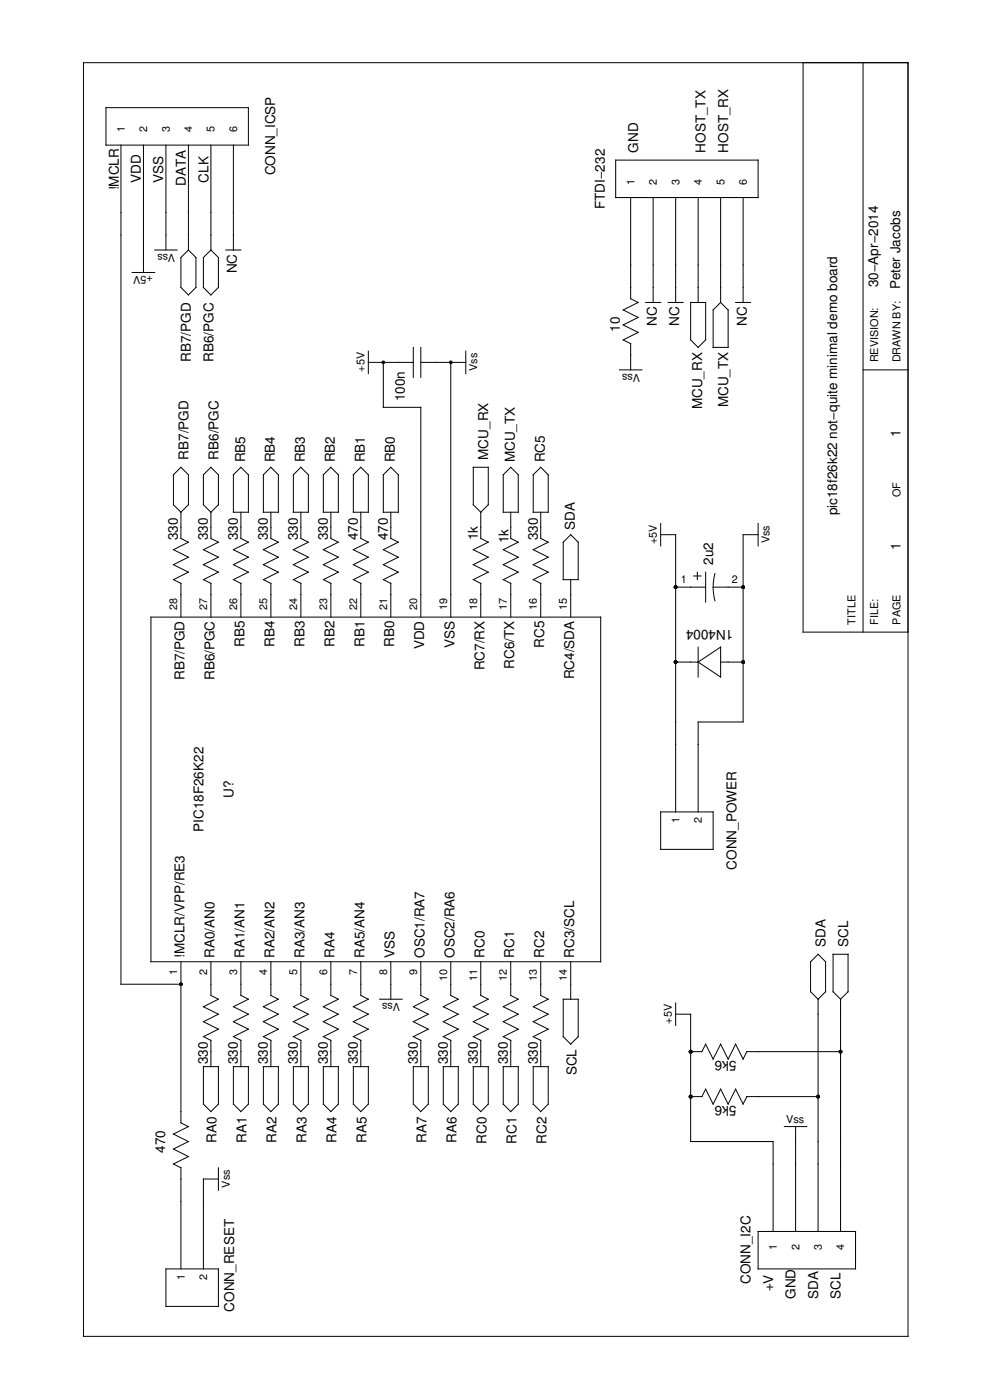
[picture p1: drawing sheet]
<svg xmlns="http://www.w3.org/2000/svg" width="210mm" height="297mm" viewBox="0 0 210 297" stroke-linecap="round" stroke-linejoin="round" font-family="sans-serif">
<g fill="none" stroke="#000" stroke-width=".21">
<path d="M17.7 13.3h174.6v269.9h-174.6zM170.1 13.3v120.7h22.2M182.8 13.3v120.7M22.4 22.8h30.2v8h-30.2zM25.6 30.8v177.8h12.7M30.4 30.8v26.9M35.1 30.8v22.2M39.9 30.8v22.2M44.7 30.8v22.2M49.4 30.8v22.2M130.4 33.9h30.2v8h-30.2zM28 57.7h4.8"/>
<path d="M32.8 53h4.7M39.9 53l1.6 1.6v6.3l-1.6 1.6-1.6-1.6v-6.3zM44.7 53l1.6 1.6v6.3l-1.6 1.6-1.6-1.6v-6.3zM47.8 53h3.2M133.6 41.9v21.4M138.3 41.9v22.2M143.1 41.9v22.2M147.9 41.9v22.2M152.6 41.9v22.2M157.4 41.9v22.2M78 76.8h9.5M78 74.4v4.8"/>
<path d="M81.2 76.8v9.5h7.9v44.5M87.5 73.6v6.4M89.1 76.8h9.6M89.1 73.6v6.4M95.5 76.8v54M98.7 74.4v4.8M131.2 78.4h4.8M133.6 63.3l1.6 .8M135.2 64.1l-3.2 1.6 3.2 1.6-3.2 1.6 3.2 1.5-3.2 1.6 1.6 .8v5.6M136.8 64.1h3.1M141.5 64.1h3.2M146.3 64.1h3.2v7.9l-1.6 1.6-1.6-1.6z"/>
<path d="M151 65.7l1.6-1.6 1.6 1.6v7.9h-3.2zM155.8 64.1h3.2M182.8 78.4h9.5M38.3 99l1.6 1.6v6.4l-1.6 1.6-1.6-1.6v-6.4zM44.7 99l1.6 1.6v6.4l-1.6 1.6-1.6-1.6v-6.4zM51 99l1.6 1.6v8h-3.2v-8zM57.4 99l1.6 1.6v8h-3.2v-8zM63.7 99l1.6 1.6v8h-3.2v-8zM70.1 99l1.6 1.6v8h-3.2v-8zM76.4 99l1.6 1.6v8h-3.2v-8zM82.8 99l1.6 1.6v8h-3.2v-8zM100.2 99h3.2v8l-1.6 1.6-1.6-1.6z"/>
<path d="M108.2 99l1.6 1.6v8h-3.2v-8zM114.5 99l1.6 1.6v8h-3.2v-8zM38.3 108.6v5.5l1.6 .8-3.2 1.6 3.2 1.6-3.2 1.6 3.2 1.6-3.2 1.5 1.6 .8M44.7 108.6v5.5l1.6 .8-3.2 1.6 3.2 1.6-3.2 1.6 3.2 1.6-3.2 1.5 1.6 .8M51 108.6v5.5l1.6 .8-3.2 1.6 3.2 1.6-3.2 1.6 3.2 1.6-3.2 1.5 1.6 .8M57.4 108.6v5.5l1.6 .8-3.2 1.6 3.2 1.6-3.2 1.6 3.2 1.6-3.2 1.5 1.6 .8M63.7 108.6v5.5l1.6 .8-3.2 1.6 3.2 1.6-3.2 1.6 3.2 1.6-3.2 1.5 1.6 .8M70.1 108.6v5.5l1.6 .8-3.2 1.6 3.2 1.6-3.2 1.6 3.2 1.6-3.2 1.5 1.6 .8M76.4 108.6v5.5l1.6 .8-3.2 1.6 3.2 1.6-3.2 1.6 3.2 1.6-3.2 1.5 1.6 .8M82.8 108.6v5.5l1.6 .8-3.2 1.6 3.2 1.6-3.2 1.6 3.2 1.6-3.2 1.5 1.6 .8M101.8 108.6v5.5l1.6 .8-3.2 1.6 3.2 1.6-3.2 1.6 3.2 1.6-3.2 1.5 1.6 .8M108.2 108.6v5.5l1.6 .8-3.2 1.6 3.2 1.6-3.2 1.6 3.2 1.6-3.2 1.5 1.6 .8"/>
<path d="M114.5 108.6v5.5l1.6 .8-3.2 1.6 3.2 1.6-3.2 1.6 3.2 1.6-3.2 1.5 1.6 .8M119.3 114.9l1.6-1.6 1.6 1.6v7.9h-3.2zM139.9 113.3h3.2v58.8M139.9 110.9v4.8M160.6 113.3h-3.2v39.7h-9.5v19.1M160.6 110.9v4.8M32 130.8h95.2v73h-95.2zM38.3 123.6v7.2M44.7 123.6v7.2M51 123.6v7.2M57.4 123.6v7.2M63.7 123.6v7.2"/>
<path d="M70.1 123.6v7.2M76.4 123.6v7.2M82.8 123.6v7.2M101.8 123.6v7.2M108.2 123.6v7.2M114.5 123.6v7.2M120.9 122.8v8M143.1 124.4h6.4M146.9 122.1h1.6M147.7 121.3v1.5M147.9 137.1v6.4M149.5 121.3v6.3"/>
<path d="M151 124.4h6.4M151.4 121.6a11.1 11.1 0 0 0 0 5.7M143.1 140.3h4.8M147.9 140.3l4.7-3.2v6.4zM152.6 140.3h4.8M139.9 172.1h11.1v7.9h-11.1zM38.3 203.8v34.1l1.6 .8-3.2 1.6 3.2 1.6-3.2 1.6 3.2 1.6-3.2 1.6 1.6 .8v21.4M44.7 203.8v7.2l1.6 .8-3.2 1.5 3.2 1.6-3.2 1.6 3.2 1.6-3.2 1.6 1.6 .8M51 203.8v7.2l1.6 .8-3.2 1.5 3.2 1.6-3.2 1.6 3.2 1.6-3.2 1.6 1.6 .8M57.4 203.8v7.2l1.6 .8-3.2 1.5 3.2 1.6-3.2 1.6 3.2 1.6-3.2 1.6 1.6 .8M63.7 203.8v7.2l1.6 .8-3.2 1.5 3.2 1.6-3.2 1.6 3.2 1.6-3.2 1.6 1.6 .8M70.1 203.8v7.2l1.6 .8-3.2 1.5 3.2 1.6-3.2 1.6 3.2 1.6-3.2 1.6 1.6 .8"/>
<path d="M76.4 203.8v7.2l1.6 .8-3.2 1.5 3.2 1.6-3.2 1.6 3.2 1.6-3.2 1.6 1.6 .8M80.4 211.8h4.8M82.8 203.8v8M89.1 203.8v7.2l1.6 .8-3.2 1.5 3.2 1.6-3.2 1.6 3.2 1.6-3.2 1.6 1.6 .8M95.5 203.8v7.2l1.6 .8-3.2 1.5 3.2 1.6-3.2 1.6 3.2 1.6-3.2 1.6 1.6 .8M101.8 203.8v7.2l1.6 .8-3.2 1.5 3.2 1.6-3.2 1.6 3.2 1.6-3.2 1.6 1.6 .8M108.2 203.8v7.2l1.6 .8-3.2 1.5 3.2 1.6-3.2 1.6 3.2 1.6-3.2 1.6 1.6 .8M114.5 203.8v7.2l1.6 .8-3.2 1.5 3.2 1.6-3.2 1.6 3.2 1.6-3.2 1.6 1.6 .8M119.3 211.8h3.2v7.9l-1.6 1.6-1.6-1.6zM120.9 203.8v8M143.1 214.9h3.2v27h17.5v19.1M143.1 212.5v4.8"/>
<path d="M171.7 203.8l1.6-1.6 1.6 1.6v6.4l-1.6 1.6-1.6-1.6zM173.3 211.8v49.2M176.5 202.2h3.1v8l-1.6 1.6-1.5-1.6zM178 211.8v49.2M43.1 226h3.2v8l-1.6 1.6-1.6-1.6zM44.7 220.5v5.5M49.4 226h3.2v8l-1.6 1.6-1.6-1.6zM51 220.5v5.5M55.8 226h3.2v8l-1.6 1.6-1.6-1.6zM57.4 220.5v5.5M62.1 226h3.2v8l-1.6 1.6-1.6-1.6zM63.7 220.5v5.5"/>
<path d="M68.5 226h3.2v8l-1.6 1.6-1.6-1.6zM70.1 220.5v5.5M74.8 226h3.2v8l-1.6 1.6-1.6-1.6zM76.4 220.5v5.5M87.5 226h3.2v8l-1.6 1.6-1.6-1.6zM89.1 220.5v5.5M93.9 226h3.2v8l-1.6 1.6-1.6-1.6zM95.5 220.5v5.5M100.2 226h3.2v8l-1.6 1.6-1.6-1.6zM101.8 220.5v5.5M106.6 226h3.2v8l-1.6 1.6-1.6-1.6zM108.2 220.5v5.5"/>
<path d="M112.9 226h3.2v8l-1.6 1.6-1.6-1.6zM114.5 220.5v5.5M146.3 232.4h2.4l.8-1.6 1.5 3.2 1.6-3.2 1.6 3.2 1.6-3.2 1.6 3.2 .8-1.6h15.1M146.3 222.9h2.4l.8-1.6 1.5 3.2 1.6-3.2 1.6 3.2 1.6-3.2 1.6 3.2 .8-1.6h19.8M166.1 238.7h4.8M168.5 238.7v22.3M46.3 249.9h-3.2v19M46.3 247.5v4.7M35.1 268.9h11.2v7.9h-11.2zM160.6 261h20.6v7.9h-20.6z"/>
</g>
<g fill="#000">
<circle cx="81.2" cy="76.8" r=".4"/>
<circle cx="95.5" cy="76.8" r=".4"/>
<circle cx="143.1" cy="124.4" r=".4"/>
<circle cx="157.4" cy="124.4" r=".4"/>
<circle cx="143.1" cy="140.3" r=".4"/>
<circle cx="157.4" cy="140.3" r=".4"/>
<circle cx="38.3" cy="208.6" r=".4"/>
<circle cx="146.3" cy="232.4" r=".4"/>
<circle cx="146.3" cy="222.9" r=".4"/>
<circle cx="173.3" cy="232.4" r=".4"/>
<circle cx="178" cy="222.9" r=".4"/>
</g>
<g font-size="2.9">
<text x="135.2" y="32.3" transform="rotate(-90 135.2 32.3)">GND</text>
<text x="149.5" y="32.3" transform="rotate(-90 149.5 32.3)">HOST_TX</text>
<text x="154.2" y="32.3" transform="rotate(-90 154.2 32.3)">HOST_RX</text>
<text x="25.1" y="40.4" transform="rotate(-90 25.1 40.4)">!MCLR</text>
<text x="29.8" y="38.7" transform="rotate(-90 29.8 38.7)">VDD</text>
<text x="34.6" y="38.8" transform="rotate(-90 34.6 38.8)">VSS</text>
<text x="39.4" y="39.3" transform="rotate(-90 39.4 39.3)">DATA</text>
<text x="44.2" y="38.7" transform="rotate(-90 44.2 38.7)">CLK</text>
<text x="58.3" y="37.2" transform="rotate(-90 58.3 37.2)">CONN_ICSP</text>
<text x="128.1" y="44.4" transform="rotate(-90 128.1 44.4)">FTDI−232</text>
<text x="50.2" y="57.9" transform="rotate(-90 50.2 57.9)">NC</text>
<text x="186" y="60.9" transform="rotate(-90 186 60.9)">30−Apr−2014</text>
<text x="190.6" y="61.3" transform="rotate(-90 190.6 61.3)">Peter Jacobs</text>
<text x="131.3" y="70.3" transform="rotate(-90 131.3 70.3)">10</text>
<text x="139.1" y="69" transform="rotate(-90 139.1 69)">NC</text>
<text x="143.9" y="69" transform="rotate(-90 143.9 69)">NC</text>
<text x="158.2" y="69" transform="rotate(-90 158.2 69)">NC</text>
<text x="40.4" y="76.7" transform="rotate(-90 40.4 76.7)">RB7/PGD</text>
<text x="45.2" y="76.7" transform="rotate(-90 45.2 76.7)">RB6/PGC</text>
<text x="85.8" y="85" transform="rotate(-90 85.8 85)">100n</text>
<text x="148.7" y="86.8" transform="rotate(-90 148.7 86.8)">MCU_RX</text>
<text x="154.2" y="86.3" transform="rotate(-90 154.2 86.3)">MCU_TX</text>
<text x="190.7" y="92.7" transform="rotate(-90 190.7 92.7)">1</text>
<text x="39.9" y="97.4" transform="rotate(-90 39.9 97.4)">RB7/PGD</text>
<text x="46.3" y="97.4" transform="rotate(-90 46.3 97.4)">RB6/PGC</text>
<text x="51.9" y="98" transform="rotate(-90 51.9 98)">RB5</text>
<text x="58.2" y="98" transform="rotate(-90 58.2 98)">RB4</text>
<text x="64.6" y="98" transform="rotate(-90 64.6 98)">RB3</text>
<text x="70.9" y="98" transform="rotate(-90 70.9 98)">RB2</text>
<text x="77.3" y="98" transform="rotate(-90 77.3 98)">RB1</text>
<text x="83.7" y="98" transform="rotate(-90 83.7 98)">RB0</text>
<text x="103.4" y="97.4" transform="rotate(-90 103.4 97.4)">MCU_RX</text>
<text x="109.1" y="98" transform="rotate(-90 109.1 98)">MCU_TX</text>
<text x="115.4" y="98" transform="rotate(-90 115.4 98)">RC5</text>
<text x="121.8" y="112.3" transform="rotate(-90 121.8 112.3)">SDA</text>
<text x="177.3" y="109.2" transform="rotate(-90 177.3 109.2)">pic18f26k22 not−quite minimal demo board</text>
<text x="37.7" y="114.4" transform="rotate(-90 37.7 114.4)">330</text>
<text x="44" y="114.4" transform="rotate(-90 44 114.4)">330</text>
<text x="50.4" y="114.4" transform="rotate(-90 50.4 114.4)">330</text>
<text x="56.7" y="114.4" transform="rotate(-90 56.7 114.4)">330</text>
<text x="63.1" y="114.4" transform="rotate(-90 63.1 114.4)">330</text>
<text x="69.4" y="114.4" transform="rotate(-90 69.4 114.4)">330</text>
<text x="75.8" y="114.4" transform="rotate(-90 75.8 114.4)">470</text>
<text x="82.1" y="114.4" transform="rotate(-90 82.1 114.4)">470</text>
<text x="101.2" y="114.4" transform="rotate(-90 101.2 114.4)">1k</text>
<text x="107.7" y="115.1" transform="rotate(-90 107.7 115.1)">1k</text>
<text x="113.9" y="114.4" transform="rotate(-90 113.9 114.4)">330</text>
<text x="151" y="119.7" transform="rotate(-90 151 119.7)">2u2</text>
<text x="190.7" y="116.5" transform="rotate(-90 190.7 116.5)">1</text>
<text x="51.8" y="137.1" transform="rotate(-90 51.8 137.1)">RB5</text>
<text x="58.1" y="137.1" transform="rotate(-90 58.1 137.1)">RB4</text>
<text x="64.5" y="137.1" transform="rotate(-90 64.5 137.1)">RB3</text>
<text x="70.8" y="137.1" transform="rotate(-90 70.8 137.1)">RB2</text>
<text x="77.2" y="137.1" transform="rotate(-90 77.2 137.1)">RB1</text>
<text x="83.5" y="137.1" transform="rotate(-90 83.5 137.1)">RB0</text>
<text x="89.9" y="137.6" transform="rotate(-90 89.9 137.6)">VDD</text>
<text x="96.2" y="137.3" transform="rotate(-90 96.2 137.3)">VSS</text>
<text x="115.3" y="137.3" transform="rotate(-90 115.3 137.3)">RC5</text>
<text x="155.3" y="133.4" transform="rotate(-180 155.3 133.4)">1N4004</text>
<text x="102.6" y="142.1" transform="rotate(-90 102.6 142.1)">RC7/RX</text>
<text x="108.9" y="141.8" transform="rotate(-90 108.9 141.8)">RC6/TX</text>
<text x="121.6" y="144" transform="rotate(-90 121.6 144)">RC4/SDA</text>
<text x="39.1" y="144.2" transform="rotate(-90 39.1 144.2)">RB7/PGD</text>
<text x="45.4" y="144.2" transform="rotate(-90 45.4 144.2)">RB6/PGC</text>
<text x="49.4" y="169.1" transform="rotate(-90 49.4 169.1)">U?</text>
<text x="43.1" y="176.3" transform="rotate(-90 43.1 176.3)">PIC18F26K22</text>
<text x="156" y="184.3" transform="rotate(-90 156 184.3)">CONN_POWER</text>
<text x="39.1" y="203" transform="rotate(-90 39.1 203)">!MCLR/VPP/RE3</text>
<text x="45.4" y="203" transform="rotate(-90 45.4 203)">RA0/AN0</text>
<text x="51.8" y="203" transform="rotate(-90 51.8 203)">RA1/AN1</text>
<text x="58.1" y="203" transform="rotate(-90 58.1 203)">RA2/AN2</text>
<text x="64.5" y="203" transform="rotate(-90 64.5 203)">RA3/AN3</text>
<text x="70.8" y="203" transform="rotate(-90 70.8 203)">RA4</text>
<text x="77.2" y="203" transform="rotate(-90 77.2 203)">RA5/AN4</text>
<text x="83.5" y="203" transform="rotate(-90 83.5 203)">VSS</text>
<text x="89.9" y="203" transform="rotate(-90 89.9 203)">OSC1/RA7</text>
<text x="96.2" y="203" transform="rotate(-90 96.2 203)">OSC2/RA6</text>
<text x="102.6" y="203" transform="rotate(-90 102.6 203)">RC0</text>
<text x="108.9" y="203" transform="rotate(-90 108.9 203)">RC1</text>
<text x="115.3" y="203" transform="rotate(-90 115.3 203)">RC2</text>
<text x="121.6" y="203" transform="rotate(-90 121.6 203)">RC3/SCL</text>
<text x="174.9" y="200.6" transform="rotate(-90 174.9 200.6)">SDA</text>
<text x="179.6" y="200.6" transform="rotate(-90 179.6 200.6)">SCL</text>
<text x="44" y="225.6" transform="rotate(-90 44 225.6)">330</text>
<text x="50.4" y="225.6" transform="rotate(-90 50.4 225.6)">330</text>
<text x="56.7" y="225.6" transform="rotate(-90 56.7 225.6)">330</text>
<text x="63.1" y="225.6" transform="rotate(-90 63.1 225.6)">330</text>
<text x="69.4" y="225.6" transform="rotate(-90 69.4 225.6)">330</text>
<text x="75.8" y="225.6" transform="rotate(-90 75.8 225.6)">330</text>
<text x="88.5" y="225.6" transform="rotate(-90 88.5 225.6)">330</text>
<text x="94.8" y="225.6" transform="rotate(-90 94.8 225.6)">330</text>
<text x="101.2" y="225.6" transform="rotate(-90 101.2 225.6)">330</text>
<text x="107.5" y="225.6" transform="rotate(-90 107.5 225.6)">330</text>
<text x="113.9" y="225.6" transform="rotate(-90 113.9 225.6)">330</text>
<text x="122.1" y="227.9" transform="rotate(-90 122.1 227.9)">SCL</text>
<text x="156" y="224.9" transform="rotate(-180 156 224.9)">5k6</text>
<text x="156" y="234.4" transform="rotate(-180 156 234.4)">5k6</text>
<text x="35" y="244.3" transform="rotate(-90 35 244.3)">470</text>
<text x="45.9" y="242.2" transform="rotate(-90 45.9 242.2)">RA0</text>
<text x="52.2" y="242.2" transform="rotate(-90 52.2 242.2)">RA1</text>
<text x="58.6" y="242.2" transform="rotate(-90 58.6 242.2)">RA2</text>
<text x="64.9" y="242.2" transform="rotate(-90 64.9 242.2)">RA3</text>
<text x="71.3" y="242.2" transform="rotate(-90 71.3 242.2)">RA4</text>
<text x="77.6" y="242.2" transform="rotate(-90 77.6 242.2)">RA5</text>
<text x="90.3" y="242.2" transform="rotate(-90 90.3 242.2)">RA7</text>
<text x="96.7" y="242.2" transform="rotate(-90 96.7 242.2)">RA6</text>
<text x="103.1" y="242.3" transform="rotate(-90 103.1 242.3)">RC0</text>
<text x="109.4" y="242.3" transform="rotate(-90 109.4 242.3)">RC1</text>
<text x="115.8" y="242.3" transform="rotate(-90 115.8 242.3)">RC2</text>
<text x="159" y="272.1" transform="rotate(-90 159 272.1)">CONN_I2C</text>
<text x="163.8" y="273.7" transform="rotate(-90 163.8 273.7)">+V</text>
<text x="168.5" y="275.3" transform="rotate(-90 168.5 275.3)">GND</text>
<text x="173.3" y="275.3" transform="rotate(-90 173.3 275.3)">SDA</text>
<text x="178" y="275.3" transform="rotate(-90 178 275.3)">SCL</text>
<text x="49.6" y="278" transform="rotate(-90 49.6 278)">CONN_RESET</text>
</g>
<g font-size="2.3">
<text x="26.4" y="28.1" transform="rotate(-90 26.4 28.1)">1</text>
<text x="31.2" y="28.1" transform="rotate(-90 31.2 28.1)">2</text>
<text x="35.9" y="28.1" transform="rotate(-90 35.9 28.1)">3</text>
<text x="40.7" y="28.1" transform="rotate(-90 40.7 28.1)">4</text>
<text x="45.5" y="28.1" transform="rotate(-90 45.5 28.1)">5</text>
<text x="50.2" y="28.1" transform="rotate(-90 50.2 28.1)">6</text>
<text x="134.4" y="39.2" transform="rotate(-90 134.4 39.2)">1</text>
<text x="139.1" y="39.2" transform="rotate(-90 139.1 39.2)">2</text>
<text x="143.9" y="39.2" transform="rotate(-90 143.9 39.2)">3</text>
<text x="148.7" y="39.2" transform="rotate(-90 148.7 39.2)">4</text>
<text x="153.4" y="39.2" transform="rotate(-90 153.4 39.2)">5</text>
<text x="158.2" y="39.2" transform="rotate(-90 158.2 39.2)">6</text>
<text x="37.1" y="53.8" transform="rotate(-180 37.1 53.8)">Vss</text>
<text x="32.4" y="58.5" transform="rotate(-180 32.4 58.5)">+5V</text>
<text x="186" y="76.8" transform="rotate(-90 186 76.8)">REVISION:</text>
<text x="190.7" y="76.8" transform="rotate(-90 190.7 76.8)">DRAWN BY:</text>
<text x="77.2" y="78.8" transform="rotate(-90 77.2 78.8)">+5V</text>
<text x="101.1" y="78.6" transform="rotate(-90 101.1 78.6)">Vss</text>
<text x="135.6" y="79.2" transform="rotate(-180 135.6 79.2)">Vss</text>
<text x="190.7" y="105.4" transform="rotate(-90 190.7 105.4)">OF</text>
<text x="139.1" y="115.3" transform="rotate(-90 139.1 115.3)">+5V</text>
<text x="163" y="115.2" transform="rotate(-90 163 115.2)">Vss</text>
<text x="144.2" y="123.6">1</text>
<text x="155" y="123.6">2</text>
<text x="37.5" y="129.2" transform="rotate(-90 37.5 129.2)">28</text>
<text x="43.9" y="129.2" transform="rotate(-90 43.9 129.2)">27</text>
<text x="50.2" y="129.2" transform="rotate(-90 50.2 129.2)">26</text>
<text x="56.6" y="129.2" transform="rotate(-90 56.6 129.2)">25</text>
<text x="62.9" y="129.2" transform="rotate(-90 62.9 129.2)">24</text>
<text x="69.3" y="129.2" transform="rotate(-90 69.3 129.2)">23</text>
<text x="75.6" y="129.2" transform="rotate(-90 75.6 129.2)">22</text>
<text x="82" y="129.2" transform="rotate(-90 82 129.2)">21</text>
<text x="88.3" y="129.2" transform="rotate(-90 88.3 129.2)">20</text>
<text x="94.7" y="129.2" transform="rotate(-90 94.7 129.2)">19</text>
<text x="101" y="129.2" transform="rotate(-90 101 129.2)">18</text>
<text x="107.4" y="129.2" transform="rotate(-90 107.4 129.2)">17</text>
<text x="113.7" y="129.2" transform="rotate(-90 113.7 129.2)">16</text>
<text x="120.1" y="129.2" transform="rotate(-90 120.1 129.2)">15</text>
<text x="181.2" y="132.4" transform="rotate(-90 181.2 132.4)">TITLE</text>
<text x="186" y="132.4" transform="rotate(-90 186 132.4)">FILE:</text>
<text x="190.7" y="132.4" transform="rotate(-90 190.7 132.4)">PAGE</text>
<text x="143.9" y="174.4" transform="rotate(-90 143.9 174.4)">1</text>
<text x="148.7" y="174.4" transform="rotate(-90 148.7 174.4)">2</text>
<text x="37.5" y="206.7" transform="rotate(-90 37.5 206.7)">1</text>
<text x="43.9" y="206.7" transform="rotate(-90 43.9 206.7)">2</text>
<text x="50.2" y="206.7" transform="rotate(-90 50.2 206.7)">3</text>
<text x="56.6" y="206.7" transform="rotate(-90 56.6 206.7)">4</text>
<text x="62.9" y="206.7" transform="rotate(-90 62.9 206.7)">5</text>
<text x="69.3" y="206.7" transform="rotate(-90 69.3 206.7)">6</text>
<text x="75.6" y="206.7" transform="rotate(-90 75.6 206.7)">7</text>
<text x="82" y="206.7" transform="rotate(-90 82 206.7)">8</text>
<text x="88.3" y="206.7" transform="rotate(-90 88.3 206.7)">9</text>
<text x="94.7" y="208" transform="rotate(-90 94.7 208)">10</text>
<text x="101" y="208" transform="rotate(-90 101 208)">11</text>
<text x="107.4" y="208" transform="rotate(-90 107.4 208)">12</text>
<text x="113.7" y="208" transform="rotate(-90 113.7 208)">13</text>
<text x="120.1" y="208" transform="rotate(-90 120.1 208)">14</text>
<text x="84.8" y="212.5" transform="rotate(-180 84.8 212.5)">Vss</text>
<text x="142.3" y="216.9" transform="rotate(-90 142.3 216.9)">+5V</text>
<text x="166.5" y="237.9">Vss</text>
<text x="48.7" y="251.7" transform="rotate(-90 48.7 251.7)">Vss</text>
<text x="164.5" y="264.9" transform="rotate(-90 164.5 264.9)">1</text>
<text x="169.3" y="264.9" transform="rotate(-90 169.3 264.9)">2</text>
<text x="174.1" y="264.9" transform="rotate(-90 174.1 264.9)">3</text>
<text x="178.8" y="264.9" transform="rotate(-90 178.8 264.9)">4</text>
<text x="39.1" y="271.3" transform="rotate(-90 39.1 271.3)">1</text>
<text x="43.9" y="271.3" transform="rotate(-90 43.9 271.3)">2</text>
</g>
</svg>
